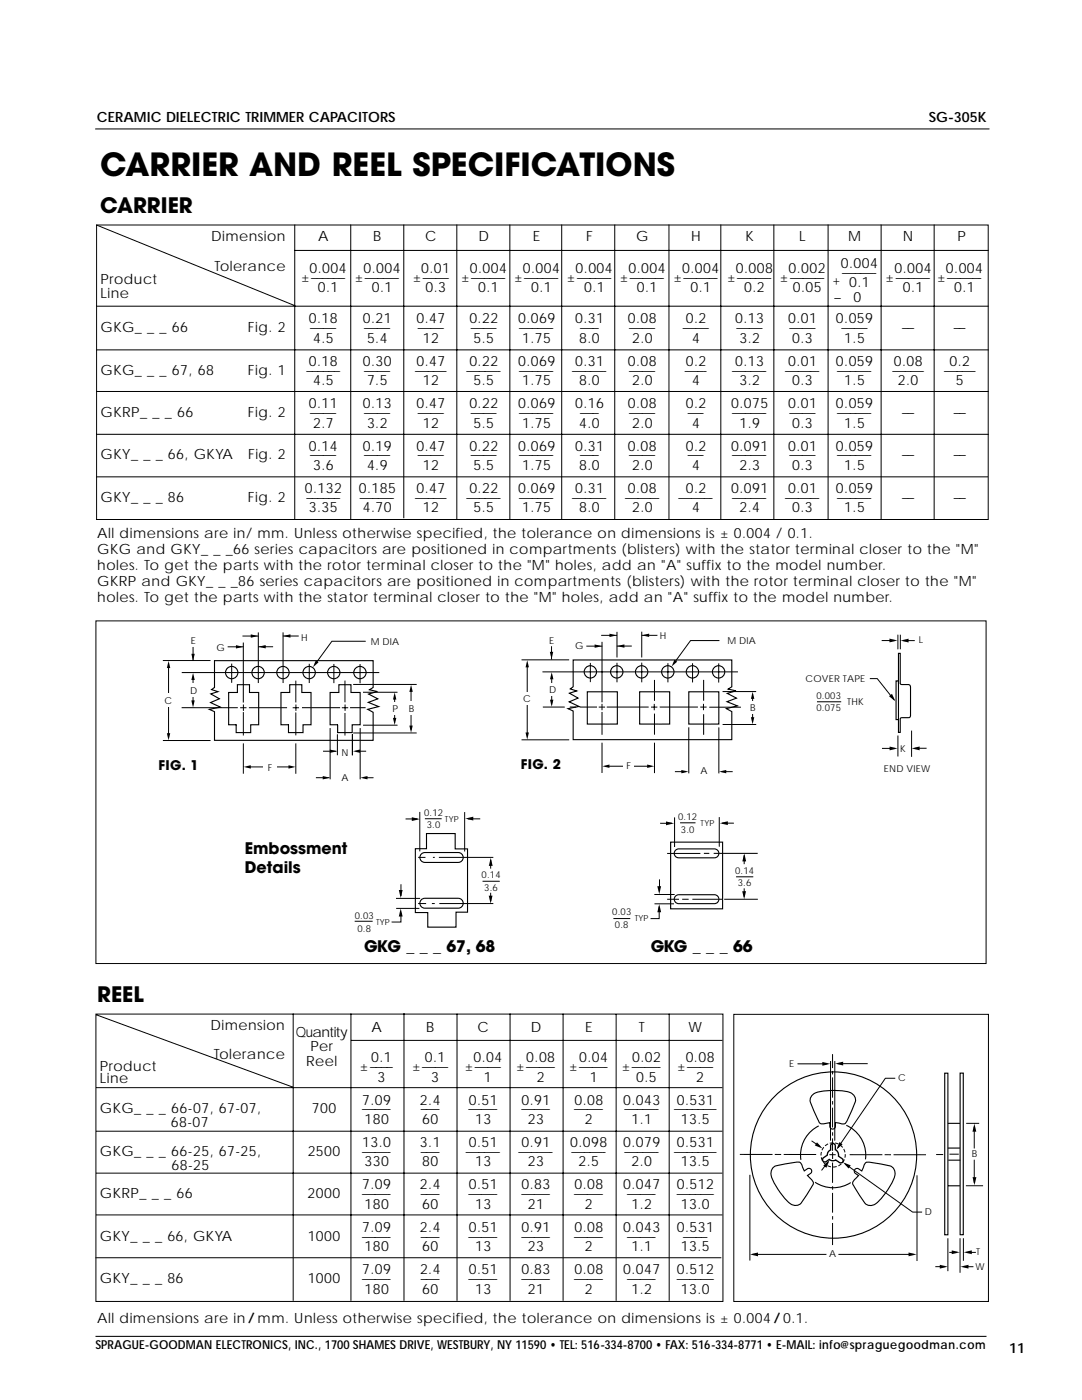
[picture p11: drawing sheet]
<svg xmlns="http://www.w3.org/2000/svg" width="216mm" height="279mm" viewBox="0 0 216 279" stroke-linecap="round" stroke-linejoin="round" font-family="sans-serif">
<g fill="none" stroke="#000" stroke-width=".2">
<path d="M19 25.7h178.4M19.2 44.9l39.7 16.1M19.3 44.9h177.9v58.8h-177.9zM58.7 50h138.6M58.8 44.8v58.8M70 44.8v58.8M80.6 44.8v58.6M91.2 44.8v58.8M101.7 44.8v58.8M112.1 44.8v58.8M122.7 44.8v58.8M133.5 44.8v58.8"/>
<path d="M143.8 44.8v58.8M154.4 44.8v58.8M165.2 44.8v58.8M175.8 44.8v58.8M186.4 44.8v58.8M19.2 61.1h178.1M19.2 78.1h178.1M19.2 69.8h178.1M19.2 86.7h178.1M19.1 123.9h177.7v68.4h-177.7zM32.5 131.8h9.5M33.6 132.8v14.1"/>
<path d="M36.3 134.2h39.4M38.5 135.1v5.4M38.5 129.1v2.7M46.2 132.4v3.9M51.5 126.2v10.1M56.5 126.2v10.1M59 135.8v4.4M61.7 132.5v3.8M66.6 132.5v3.8M68.8 135.8v4.4M70.5 136.6h12.6M71.8 132.5v3.9"/>
<path d="M72.4 138.2h6.9M73 128h-6.8l-3.2 4.4M78.7 139.1v4.8M82 137.5v8.1M32.5 147.8h9.5M48.6 142.1v4.7M48.6 148.4v6M49.7 153.1h8.5M59 142.2v4.6M59 148.4v6M60.3 141.2h7.6M65.9 145.3v10.2"/>
<path d="M67.3 146.5v4.2M68.8 142.3v4.5M69.8 141.2h3.1M70.3 146.5v4.2v-4.2M70.5 146.3h12.6M71.9 145.3v10.2M72.4 144.7h6.9M19.1 202.4h125.2v57.3h-125.2zM19.2 217.1h124.9M19.2 202.5l39.2 14.5M58.5 202.3v57.3M70 207.6h74.1"/>
<path d="M70 202.3v57.3M80.6 202.2v57.4M91.2 202.3v57.3M101.8 202.3v57.3M112.4 202.3v57.3M122.9 202.4v57.2M133.5 202.3v57.3M146.4 202.4h50.8v57.3h-50.8zM159.1 212.3h5.9M165.7 211.8v15.8M166.1 210.4v2.8M166.1 213.7v.7"/>
<path d="M166.1 215v4.1M166.1 219.7v.7M166.6 211.8v15.8M167.3 212.3h5.8M178.6 215.2h-1.9l-9.5 13.8M19.2 225.8h124.9M19.2 234.1h124.9M147.6 230.4h6.5M149.6 234.5v17.1M154.6 230.4h1.3M156.4 230.4h6.5M165.5 230.4h1.3"/>
<path d="M166.1 221.1v3.9M166.1 227.2v2.5M166.1 238.1v3.9M166.1 232v4.1M166.1 226v.6M166.1 230v1.3M166.1 236.7v.7M168.6 232.3l13.5 9.6h1.9M169.5 230.4h6.6M176.5 230.4l1.3 .1M178.3 230.5h6.5M183 234.5v17.2"/>
<path d="M186.8 230.4h1.4M189.5 230.3h1.8M192.7 236.6h3.5M192.8 224.2h2.6M194.4 224.9v4.3M194.4 231.5v4.6M19.2 242.5h124.9M150.2 250.3h14.7M166.1 244.1v4.4M166.1 242.7v.7M167.3 250.3h14.9M186.6 252.8h1.1"/>
<path d="M189.1 247.1v6.6M189.4 249.9h1.1M191.6 247.1v6.9M192.2 247.1v4.5M192.7 252.8h1.5M193.1 249.9h1.6M19 266.7h177.8"/>
</g>
<g fill="none" stroke="#000" stroke-width=".22">
<path d="M42.8 131.9h31.7v5.3l-.8 .5 1.6 .3-1.8 .5 1.9 1-1.9 .7 2.1 .8-2.2 .6 1.1 .6v5.5h-31.7v-5.7l-1-.4 2.2-.5-2-.9 1.8-.7-1.7-1 1.4-.5-1.3-.4 .6-.4zM45.6 138.2h1.8v-1.6h2.4v1.6h1.8v6.4h-1.6v1.6h-2.9l.1-1.6h-1.6zM56.1 138.2h1.7v-1.6h2.4v1.6h1.9v6.4h-1.6v1.6h-2.9v-1.6h-1.5zM65.9 138.2h1.7v-1.6h2.4v1.6h1.9v6.4h-1.6v1.6h-2.9v-1.6h-1.5zM162.3 218.4a10.2 10.2 0 0 1 4.5-.8l.7 .1a4.2 4.2 0 0 1 2.9 .9 1.42 1.42 0 0 1 .1 1.6l-1.5 3.4a.79 .79 0 0 1-.9 .7l-1.4-.3v.8a.56 .56 0 0 1-.6 .5 .56 .56 0 0 1-.5-.5v-.8l-1.3 .3a1.29 1.29 0 0 1-1.3-1.2l-.9-2.2a2.03 2.03 0 0 1-.1-2.2zM188.5 214.2h.6v32.2h-.6zM191.6 214.2h.6v32.2h-.6zM154.4 232.9l.8-.3 3.7-.6a.79 .79 0 0 1 1 .3l.6 1.4 .6-.4a.56 .56 0 0 1 .8 .1 .56 .56 0 0 1-.2 .8l-.6 .4 .9 .9a1.29 1.29 0 0 1-.3 1.8l-1.2 1.9a2.04 2.04 0 0 1-1.8 1.4 5.3 5.3 0 0 1-3.1-2.8 9.3 9.3 0 0 1-1.8-3.8l.3-.8zM162.6 235.9a6.5 6.5 0 0 0 7.2 .1M163.4 224.7a6.5 6.5 0 0 0-3.6 6.8M168.9 224.6a6.5 6.5 0 0 1 3.8 6.8M170.6 233.4l.5-.2 .9 .5 .2-.6a1.22 1.22 0 0 1 1.1-1.2l3.3 .6a2.03 2.03 0 0 1 1.9 1.1 4.7 4.7 0 0 1-1.2 3.6 11.2 11.2 0 0 1-3.1 3.3 1.5 1.5 0 0 1-1.9-.7l-1.9-3.1a.73 .73 0 0 1 0-1.1l.9-1-.8-.6z"/>
<path d="M189.1 224.2h2.4M189.1 229.1h2.4M189.2 236.7h2.3M189.2 231.5h2.4"/>
<circle cx="46.2" cy="134.2" r="1.23"/>
<circle cx="51.5" cy="134.2" r="1.23"/>
<circle cx="56.5" cy="134.2" r="1.23"/>
<circle cx="61.7" cy="134.2" r="1.23"/>
<circle cx="66.6" cy="134.2" r="1.23"/>
<circle cx="71.8" cy="134.2" r="1.23"/>
<circle cx="166.3" cy="230.5" r="16.6"/>
</g>
<circle cx="166.2" cy="230.5" r="2.42" fill="none" stroke="#000" stroke-width=".2" stroke-dasharray=".7 .4 .7 .4" stroke-linecap="butt"/>
<path d="M165.8 228.4a.47 .47 0 0 1 .5-.2 .47 .47 0 0 1 .4 .5v.8a1.4 1.4 0 0 1 .7 1.3l.6 .4a.47 .47 0 0 1 .2 .7 .47 .47 0 0 1-.7 .1l-.7-.5-.6 .2-.7-.3-.7 .4a.47 .47 0 0 1-.6-.1 .47 .47 0 0 1 .1-.7l.8-.5a1.01 1.01 0 0 1 .6-1z" fill="none" stroke="#000" stroke-width=".26"/>
<path d="M161.9 227.7l1.7 1.1zM165.2 231.9l-1.3 1.7z" fill="#000" stroke="#000" stroke-width=".2"/>
<g fill="#000">
<path d="M33.6 131.9l.4 1.4h-.7zM38.5 134.2l.4 1.5h-.7zM63 131.8l.6 .4-1.2 1zM78.7 138.1l.4 1.5h-.7zM82 136.6l.4 1.5h-.7zM33.3 146.3h.7l-.4 1.5zM38.2 139.8h.7l-.4 1.5zM48.6 153.1l1.4-.4v.7zM57.6 152.7l1.4 .4-1.4 .3zM78.4 143.3h.7l-.4 1.4zM81.7 144.8h.7l-.4 1.5zM164.1 211.9l1.6 .4-1.6 .4z"/>
<path d="M166.6 212.3l1.6-.4v.7zM163 228l1.2 1.2-1.6-.6zM164.3 232.6l1.2-1.1-.6 1.6zM167.5 227.9l.6 .5-1.2 1.1zM168.2 231.9l1.6 .7-.5 .6zM194.4 224.2l.4 1.7h-.8zM194.1 234.9h.7l-.4 1.7zM149.6 250.3l1.7-.3v.7zM181.3 250l1.6 .3-1.6 .4zM187.5 252.4l1.7 .4-1.7 .4zM189.9 249.5l1.7 .4-1.7 .4zM191.6 252.8l1.6-.4v.8z"/>
<path d="M192.3 249.9l1.6-.4v.8z"/>
</g>
<path d="M32.2 138.3h2.7v2.7h-2.7z" fill="#fff"/>
<path d="M38.2 130.5h.7l-.4 1.4z" fill="#000"/>
<g fill="#fff">
<path d="M37.2 136.4h2.6v2.6h-2.6z"/>
<path d="M77 140.1h2.7v2.6h-2.7z"/>
<path d="M80.6 140h2.7v2.7h-2.7z"/>
</g>
<path d="M64.5 149.9h2.6M71.4 149.9h1.7" fill="none" stroke="#000" stroke-width=".2"/>
<path d="M65.8 149.6l1.5 .3-1.5 .4zM70.4 149.9l1.5-.3v.7z" fill="#000"/>
<path d="M52.5 152.1h2.6v2.5h-2.6z" fill="#fff"/>
<g fill="none" stroke="#000" stroke-width=".2">
<path d="M45.4 129.1h3.2M48.4 126.9h3.2M48.6 128.2v12M51.5 129.1h3M56.4 126.9h3.2M104.1 131.7h9.5M105.2 132.7v14M108.2 134.1h39M110.1 129v2.6M110.1 135v5.3M117 129h3.2M117.8 132.3v3.8"/>
<path d="M120.1 128.1v12.1M123.1 126.1v5.1M123.1 132.3v3.9M128 126.8h3.2M128.1 126.1v5.1M128.1 132.2v4M130.6 135.7v4.2M133.3 132.3v3.9M138.2 132.4v3.8M140.4 135.7v4.1M143.4 132.4v3.8M143.6 127.8h-5.8l-3.2 4.5"/>
<path d="M144.2 138h6.7M36.2 141.2h11.3M47.9 141.2h1.3M48.6 140.6v1.3M49.7 141.2h7.6M58.4 141.2h1.3M59 140.6v1.3M63 155.2h2.7M68.2 141.2h1.3M68.9 140.6v1.3M72.9 155.2h1.6M104.1 147.6h9.5"/>
<path d="M108.3 141.1h4.4M113.7 141.1h1.3M115.6 141.1h3.5M119.5 141.1h1.2M120.1 142.1v4.5M120.1 148.2v6.1M121.1 141.1h8.3M121.3 152.9h8.5M130.6 142.4v4.2M130.6 148.2v6.1M137.4 145.2v9.1M140.4 142.5v4.1"/>
<path d="M141.5 141.1h6.3M143.4 145.2v9.1M144.2 144.6h6.7M144.4 154h1.8M130.6 178.5h4M131.6 175.6v2M131.8 164.3h2.2M133.1 170.3h6.7M133.1 179.5h2.4M134.6 163.1v5.9M135.7 164.2h3.1M136.1 179.5h1.3"/>
<path d="M138.1 179.5h6.1M140.5 170.3h1M142.4 170.3h8.8M143.5 163.1v5.9M144.2 164.3h2.1M144.5 179.5h6.7M148.5 177.4v1.4M148.5 170.8v1.6M122.4 183.3h3.4M130.6 180.4h3.9M131.5 181v2.3h-1.6"/>
</g>
<g fill="#000">
<path d="M47.1 128.7l1.5 .4-1.5 .3zM50 126.6l1.5 .3-1.5 .4zM51.5 129.1l1.5-.4v.7zM56.5 126.9l1.5-.3v.7zM105.2 131.7l.3 1.5h-.6zM110.1 134.1l.3 1.5h-.7zM109.7 130.1h.7l-.3 1.5zM118.7 128.6l1.4 .4-1.4 .3zM128.1 126.8l1.4-.3v.6zM134.6 131.7l.5 .4-1.1 .9zM150.2 138l.3 1.5h-.7zM64.4 154.9l1.5 .3-1.5 .4z"/>
<path d="M71.9 155.2l1.4-.3v.6zM104.9 146.2h.6l-.3 1.5zM109.7 139.6h.7l-.3 1.5zM120.1 152.9l1.5-.3v.7zM129.1 152.6l1.5 .3-1.5 .4zM143.4 154l1.5-.3v.6zM149.8 143.1h.7l-.3 1.5zM131.2 176.9h.7l-.4 1.6zM132.9 163.9l1.6 .4-1.6 .4zM143.6 164.3l1.6-.4v.8zM148.5 170.3l.4 1.6h-.8zM148.1 177.9h.8l-.4 1.6z"/>
<path d="M131.5 180.4l.4 1.7h-.7z"/>
</g>
<g fill="none" stroke="#000" stroke-width=".22">
<path d="M114.4 131.7h31.6v5.4l-.7 .4 1.6 .4-1.8 .5 1.9 .9-1.9 .7 2 .9-2.2 .5 1.1 .6v5.6h-31.6v-5.7l-1.1-.5 2.2-.4-1.9-.9 1.7-.8-1.7-1 1.5-.4-1.3-.4 .6-.4zM117.2 138.1h6v6.4h-6zM127.6 138.1h6v6.4h-6zM137.4 138.1h6v6.4h-6zM133.8 168.1h10.4v13.3h-10.4zM134.8 169.7l.6-.3h7.2a.89 .89 0 0 1 .8 .9 .89 .89 0 0 1-.8 .9h-7.2a.89 .89 0 0 1-.8-.6 .89 .89 0 0 1 .2-.9zM134.8 178.8l.6-.2h7.2a.89 .89 0 0 1 .8 .9 .89 .89 0 0 1-.8 .8h-7.2a.89 .89 0 0 1-.8-.5 .89 .89 0 0 1 .2-1z"/>
<circle cx="117.8" cy="134.1" r="1.23"/>
<circle cx="123.1" cy="134.1" r="1.23"/>
<circle cx="128" cy="134.1" r="1.23"/>
<circle cx="133.3" cy="134.1" r="1.23"/>
<circle cx="138.2" cy="134.1" r="1.23"/>
<circle cx="143.4" cy="134.1" r="1.23"/>
</g>
<path d="M150.2 139v4.7zM146.9 175h3.4z" fill="#000" stroke="#000" stroke-width=".2"/>
<g fill="#fff">
<path d="M104.9 138.1h.7v2.6h-.7z"/>
<path d="M109.8 136.3h.7v2.6h-.7z"/>
<path d="M149.9 140h.6v2.6h-.6z"/>
</g>
<path d="M134.7 154h1.8" fill="none" stroke="#000" stroke-width=".2"/>
<path d="M135.9 153.7l1.5 .3-1.5 .3z" fill="#000"/>
<path d="M124.5 152.6h2v1h-2z" fill="#fff"/>
<g fill="none" stroke="#000" stroke-width=".2">
<path d="M19.2 95.2h177.9M120 126.8h3.1M123.1 128.9h3M173.6 135.4h1.4l3.4 4.3M175.9 127.8h2M179.2 126.7v2.9M179.7 126.7v2.9M120.1 140.5v1.2M129.9 141.1h1.3M130.6 140.5v1.2M131.6 141.1h7.7M139.7 141.1h1.3"/>
<path d="M140.4 140.5v1.2M163 140.1h4.9M176 149.4h2M179.2 146.8v4.2M181.9 145.8v5.2M182.7 149.3h2.2M79 179.3h4.8M80 176.6v2.1M81 163.4h2.2M83.4 171.1h1.5M83.8 162v7.9M84.8 163.4h3.3"/>
<path d="M86.4 171.1h.4M87.6 171.1h10.8M92.7 162.1v7.8M93.5 163.4h2.2M97.9 178.3v1.4M97.9 171.7v1.6M70.8 183.9h3.6M79 181.3h4.7M80 182.6v1.4h-1.8M83.4 180.3h1.6M86.2 180.3h.6M87.7 180.3h10.7"/>
<path d="M19 251h124.9"/>
</g>
<g fill="#000">
<path d="M121.6 126.5l1.5 .3-1.5 .3zM123.1 128.9l1.5-.3v.7zM177.4 138.9l.6-.4 .7 1.5zM177.5 127.4l1.6 .4-1.6 .4zM179.6 127.8l1.7-.3v.7zM177.5 149l1.7 .4-1.7 .3zM181.8 149.4l1.7-.4v.7zM79.6 177.6h.7l-.3 1.7zM82.2 163.1l1.6 .4-1.6 .4zM92.8 163.4l1.6-.4v.7zM97.9 171.2l.4 1.6h-.8zM97.5 178.8h.8l-.4 1.6z"/>
<path d="M80 181.3l.3 1.6h-.7z"/>
</g>
<path d="M180.3 127.8h2.2zM96.3 175.9h3.4z" fill="#000" stroke="#000" stroke-width=".2"/>
<path d="M178.8 135.9h.5v7.7h-.5zM179.3 136.4v-6h.3v6l.4 .2 1.5 .1 .2 .5v5.7l-.1 .2-.3 .1h-1.3l-.4 .2v2.8h-.3v-2.8M84.1 170.4l.7-.3h6.6a.99 .99 0 0 1 1 1 .99 .99 0 0 1-1 1h-6.6a.99 .99 0 0 1-.9-.6 .99 .99 0 0 1 .2-1.1zM84.1 179.6l.7-.3h6.6a.99 .99 0 0 1 1 1 .99 .99 0 0 1-1 .9h-6.6a.99 .99 0 0 1-.9-.6 .99 .99 0 0 1 .2-1zM85.1 166.4h5.7v3h2.5v12.6h-2.3v3h-5.6v-2.9h-2.5v-12.7h2.2z" fill="none" stroke="#000" stroke-width=".22"/>
<text font-size="6.3" x="20" y="35">CARRIER AND REEL SPECIFICATIONS</text>
<g font-size="4.2">
<text x="20" y="42.5">CARRIER</text>
<text x="19.4" y="200">REEL</text>
</g>
<g font-size="3.2">
<text x="48.9" y="170.4">Embossment</text>
<text x="48.9" y="174.2">Details</text>
<text x="72.7" y="189.9">GKG _ _ _ 67, 68</text>
<text x="129.9" y="189.9">GKG _ _ _ 66</text>
</g>
<g font-size="2.8">
<text x="19.3" y="24.4">CERAMIC DIELECTRIC TRIMMER CAPACITORS</text>
<text x="185.3" y="24.4">SG-305K</text>
<text x="42.1" y="48.1">Dimension</text>
<text x="63.5" y="48.1">A</text>
<text x="74.5" y="48.1">B</text>
<text x="84.8" y="48.1">C</text>
<text x="95.5" y="48.1">D</text>
<text x="106.3" y="48.1">E</text>
<text x="116.9" y="48.1">F</text>
<text x="126.9" y="48.1">G</text>
<text x="137.9" y="48.1">H</text>
<text x="148.7" y="48.1">K</text>
<text x="159.5" y="48.1">L</text>
<text x="167.8" y="53.4">0.004</text>
<text x="169.2" y="48.1">M</text>
<text x="180.2" y="48.1">N</text>
<text x="191.1" y="48.1">P</text>
<text x="20.1" y="59.4">Line</text>
<text x="20.1" y="56.6">Product</text>
<text x="42.8" y="54.1">Tolerance</text>
<text x="60.1" y="56.3">±––––––</text>
<text x="61.8" y="54.5">0.004</text>
<text x="63.4" y="58.4">0.1</text>
<text x="70.8" y="56.3">±—–—-</text>
<text x="72.5" y="54.5">0.004</text>
<text x="74.2" y="58.4">0.1</text>
<text x="82.3" y="56.3">±——</text>
<text x="84.1" y="54.5">0.01</text>
<text x="84.9" y="58.4">0.3</text>
<text x="92" y="56.3">±—–—- ±—–—- ±—–—- ±——–- ±——–- ±—–—- ±——–-</text>
<text x="93.8" y="54.5">0.004</text>
<text x="95.4" y="58.4">0.1</text>
<text x="104.3" y="54.5">0.004</text>
<text x="106" y="58.4">0.1</text>
<text x="114.9" y="54.5">0.004</text>
<text x="116.5" y="58.4">0.1</text>
<text x="125.4" y="54.5">0.004</text>
<text x="127.1" y="58.4">0.1</text>
<text x="136.1" y="54.5">0.004</text>
<text x="137.8" y="58.4">0.1</text>
<text x="146.8" y="54.5">0.008</text>
<text x="148.5" y="58.4">0.2</text>
<text x="157.4" y="54.5">0.002</text>
<text x="158.2" y="58.4">0.05</text>
<text x="166" y="57">+ 0.1</text>
<text x="168" y="55.2">—–—-</text>
<text x="176.7" y="56.3">±—–—- ±——–-</text>
<text x="178.5" y="54.5">0.004</text>
<text x="180.1" y="58.4">0.1</text>
<text x="188.8" y="54.5">0.004</text>
<text x="190.4" y="58.4">0.1</text>
<text x="61.6" y="64.5">0.18</text>
<text x="72.4" y="64.5">0.21</text>
<text x="83.1" y="64.5">0.47</text>
<text x="93.7" y="64.5">0.22</text>
<text x="103.4" y="64.5">0.069</text>
<text x="114.7" y="64.5">0.31</text>
<text x="125.3" y="64.5">0.08</text>
<text x="136.8" y="64.5">0.2</text>
<text x="146.7" y="64.5">0.13</text>
<text x="157.2" y="64.5">0.01</text>
<text x="166.4" y="60.3">–</text>
<text x="166.8" y="64.5">0.059</text>
<text x="170.3" y="60.3">0</text>
<text x="20.1" y="66.3">GKG_ _ _ 66</text>
<text x="49.5" y="66.3">Fig. 2</text>
<text x="61.8" y="66.3">——</text>
<text x="62.5" y="68.4">4.5</text>
<text x="72.6" y="66.3">——</text>
<text x="73.2" y="68.4">5.4</text>
<text x="83.3" y="66.3">——</text>
<text x="84.4" y="68.4">12</text>
<text x="93.9" y="66.3">——</text>
<text x="94.5" y="68.4">5.5</text>
<text x="103.6" y="66.3">—–—-</text>
<text x="104.2" y="68.4">1.75</text>
<text x="115.6" y="68.4">8.0</text>
<text x="115.7" y="66.3">—–</text>
<text x="125.5" y="66.3">——</text>
<text x="126.1" y="68.4">2.0</text>
<text x="136.2" y="66.3">——</text>
<text x="138.1" y="68.4">4</text>
<text x="146.9" y="66.3">——</text>
<text x="147.5" y="68.4">3.2</text>
<text x="157.5" y="66.3">——</text>
<text x="158.1" y="68.4">0.3</text>
<text x="167.8" y="66.3">——</text>
<text x="168.5" y="68.4">1.5</text>
<text x="180" y="66.3">––</text>
<text x="190.3" y="66.3">––</text>
<text x="20.1" y="74.7">GKG_ _ _ 67, 68</text>
<text x="49.5" y="74.7">Fig. 1</text>
<text x="61.1" y="74.7">––––––</text>
<text x="61.6" y="73">0.18</text>
<text x="62.5" y="76.9">4.5</text>
<text x="72.4" y="73">0.30</text>
<text x="72.6" y="74.7">——</text>
<text x="73.2" y="76.9">7.5</text>
<text x="82.8" y="74.7">—–—</text>
<text x="83.1" y="73">0.47</text>
<text x="84.4" y="76.9">12</text>
<text x="93" y="74.7">—–—-</text>
<text x="93.7" y="73">0.22</text>
<text x="94.5" y="76.9">5.5</text>
<text x="103.4" y="73">0.069</text>
<text x="103.6" y="74.7">—–—-</text>
<text x="104.2" y="76.9">1.75</text>
<text x="114.1" y="74.7">—–—-</text>
<text x="114.7" y="73">0.31</text>
<text x="115.6" y="76.9">8.0</text>
<text x="125.3" y="73">0.08</text>
<text x="125.5" y="74.7">——</text>
<text x="126.1" y="76.9">2.0</text>
<text x="136.6" y="74.7">—–-</text>
<text x="136.8" y="73">0.2</text>
<text x="138.1" y="76.9">4</text>
<text x="146.1" y="74.7">—–—-</text>
<text x="146.7" y="73">0.13</text>
<text x="147.5" y="76.9">3.2</text>
<text x="156.6" y="74.7">——–-</text>
<text x="157.2" y="73">0.01</text>
<text x="158.1" y="76.9">0.3</text>
<text x="166.8" y="73">0.059</text>
<text x="167" y="74.7">—–—-</text>
<text x="168.5" y="76.9">1.5</text>
<text x="178" y="74.7">—–—</text>
<text x="178.3" y="73">0.08</text>
<text x="179.2" y="76.9">2.0</text>
<text x="188.3" y="74.7">—–—</text>
<text x="189.5" y="73">0.2</text>
<text x="190.7" y="76.9">5</text>
<text x="20.1" y="83.2">GKRP_ _ _ 66</text>
<text x="49.5" y="83.2">Fig. 2</text>
<text x="61.6" y="81.5">0.11</text>
<text x="61.8" y="83.2">——</text>
<text x="72.4" y="81.5">0.13</text>
<text x="72.6" y="83.2">——</text>
<text x="83.1" y="81.5">0.47</text>
<text x="83.3" y="83.2">——</text>
<text x="93.7" y="81.5">0.22</text>
<text x="93.9" y="83.2">——</text>
<text x="103.4" y="81.5">0.069</text>
<text x="103.6" y="83.2">—–—-</text>
<text x="114.8" y="81.5">0.16</text>
<text x="115.7" y="83.2">—–</text>
<text x="125.3" y="81.5">0.08</text>
<text x="125.5" y="83.2">——</text>
<text x="136.8" y="81.5">0.2</text>
<text x="137.2" y="83.2">—-</text>
<text x="145.9" y="81.5">0.075</text>
<text x="146.1" y="83.2">—–—-</text>
<text x="157.2" y="81.5">0.01</text>
<text x="157.5" y="83.2">——</text>
<text x="166.8" y="81.5">0.059</text>
<text x="167" y="83.2">—–—-</text>
<text x="180" y="83.2">––</text>
<text x="190.3" y="83.2">––</text>
<text x="61.6" y="89.9">0.14</text>
<text x="62.5" y="85.3">2.7</text>
<text x="72.4" y="89.9">0.19</text>
<text x="73.2" y="85.3">3.2</text>
<text x="83.1" y="89.9">0.47</text>
<text x="84.4" y="85.3">12</text>
<text x="93.7" y="89.9">0.22</text>
<text x="94.5" y="85.3">5.5</text>
<text x="103.4" y="89.9">0.069</text>
<text x="104.2" y="85.3">1.75</text>
<text x="114.8" y="89.9">0.31</text>
<text x="115.6" y="85.3">4.0</text>
<text x="125.3" y="89.9">0.08</text>
<text x="126.1" y="85.3">2.0</text>
<text x="136.8" y="89.9">0.2</text>
<text x="138.1" y="85.3">4</text>
<text x="145.9" y="89.9">0.091</text>
<text x="147.5" y="85.3">1.9</text>
<text x="157.2" y="89.9">0.01</text>
<text x="158.1" y="85.3">0.3</text>
<text x="166.8" y="89.9">0.059</text>
<text x="168.5" y="85.3">1.5</text>
<text x="20.1" y="91.7">GKY_ _ _ 66, GKYA</text>
<text x="49.5" y="91.7">Fig. 2</text>
<text x="61.8" y="91.7">——</text>
<text x="62.5" y="93.8">3.6</text>
<text x="72.6" y="91.7">——</text>
<text x="73.2" y="93.8">4.9</text>
<text x="83.3" y="91.7">——</text>
<text x="84.4" y="93.8">12</text>
<text x="93.9" y="91.7">——</text>
<text x="94.5" y="93.8">5.5</text>
<text x="103.6" y="91.7">—–—-</text>
<text x="104.2" y="93.8">1.75</text>
<text x="115.6" y="93.8">8.0</text>
<text x="115.7" y="91.7">—–</text>
<text x="125.5" y="91.7">——</text>
<text x="126.1" y="93.8">2.0</text>
<text x="137.2" y="91.7">—-</text>
<text x="138.1" y="93.8">4</text>
<text x="146.1" y="91.7">—–—-</text>
<text x="147.5" y="93.8">2.3</text>
<text x="157.5" y="91.7">——</text>
<text x="158.1" y="93.8">0.3</text>
<text x="167" y="91.7">—–—-</text>
<text x="168.5" y="93.8">1.5</text>
<text x="180" y="91.7">––</text>
<text x="190.3" y="91.7">––</text>
<text x="20.1" y="100.1">GKY_ _ _ 86</text>
<text x="49.5" y="100.1">Fig. 2</text>
<text x="60.8" y="98.4">0.132</text>
<text x="61.1" y="100.1">––––––</text>
<text x="71.6" y="98.4">0.185</text>
<text x="71.8" y="100.1">—–—-</text>
<text x="82.8" y="100.1">—–—</text>
<text x="83.1" y="98.4">0.47</text>
<text x="93" y="100.1">—–—-</text>
<text x="93.7" y="98.4">0.22</text>
<text x="103.4" y="98.4">0.069</text>
<text x="103.6" y="100.1">—–—-</text>
<text x="114.1" y="100.1">—–—-</text>
<text x="114.7" y="98.4">0.31</text>
<text x="124.6" y="100.1">——–-</text>
<text x="125.3" y="98.4">0.08</text>
<text x="135.3" y="100.1">——–-</text>
<text x="136.8" y="98.4">0.2</text>
<text x="145.9" y="98.4">0.091</text>
<text x="146.1" y="100.1">—–—-</text>
<text x="156.6" y="100.1">——–-</text>
<text x="157.2" y="98.4">0.01</text>
<text x="166.8" y="98.4">0.059</text>
<text x="167" y="100.1">—–—-</text>
<text x="180" y="100.1">––</text>
<text x="190.3" y="100.1">––</text>
<text x="19.4" y="107.4">All dimensions are in/ mm. Unless otherwise specified, the tolerance on dimensions is ± 0.004 / 0.1.</text>
<text x="61.6" y="102.3">3.35</text>
<text x="72.4" y="102.3">4.70</text>
<text x="84.4" y="102.3">12</text>
<text x="94.5" y="102.3">5.5</text>
<text x="104.2" y="102.3">1.75</text>
<text x="115.6" y="102.3">8.0</text>
<text x="126.1" y="102.3">2.0</text>
<text x="138.1" y="102.3">4</text>
<text x="147.5" y="102.3">2.4</text>
<text x="158.1" y="102.3">0.3</text>
<text x="168.5" y="102.3">1.5</text>
<text x="19.4" y="110.6">GKG and GKY_ _ _66 series capacitors are positioned in compartments (blisters) with the stator terminal closer to the &quot;M&quot;</text>
<text x="19.4" y="113.8">holes. To get the parts with the rotor terminal closer to the &quot;M&quot; holes, add an &quot;A&quot; suffix to the model number.</text>
<text x="19.4" y="117">GKRP and GKY_ _ _86 series capacitors are positioned in compartments (blisters) with the rotor terminal closer to the &quot;M&quot;</text>
<text x="19.4" y="120.1">holes. To get the parts with the stator terminal closer to the &quot;M&quot; holes, add an &quot;A&quot; suffix to the model number.</text>
<text x="42" y="205.6">Dimension</text>
<text x="59" y="207">Quantity</text>
<text x="61.9" y="209.8">Per</text>
<text x="74.1" y="206">A</text>
<text x="85" y="206">B</text>
<text x="95.3" y="206">C</text>
<text x="105.9" y="206">D</text>
<text x="116.7" y="206">E</text>
<text x="127.4" y="206">T</text>
<text x="137.4" y="206">W</text>
<text x="19.9" y="213.7">Product</text>
<text x="42.6" y="211.3">Tolerance</text>
<text x="61.1" y="212.7">Reel</text>
<text x="71.8" y="213.7">±––––</text>
<text x="74.1" y="212">0.1</text>
<text x="75.3" y="215.8">3</text>
<text x="82.2" y="213.7">±——</text>
<text x="84.8" y="212">0.1</text>
<text x="86" y="215.8">3</text>
<text x="92.8" y="213.7">±——</text>
<text x="94.5" y="212">0.04</text>
<text x="96.6" y="215.8">1</text>
<text x="103" y="213.7">±——-</text>
<text x="105" y="212">0.08</text>
<text x="107.1" y="215.8">2</text>
<text x="113.5" y="213.7">±——-</text>
<text x="115.6" y="212">0.04</text>
<text x="117.7" y="215.8">1</text>
<text x="124.1" y="213.7">±——-</text>
<text x="126.1" y="212">0.02</text>
<text x="126.9" y="215.8">0.5</text>
<text x="135.1" y="213.7">±——</text>
<text x="136.8" y="212">0.08</text>
<text x="138.9" y="215.8">2</text>
<text x="19.9" y="216.2">Line</text>
<text x="72.3" y="220.4">7.09</text>
<text x="83.8" y="220.4">2.4</text>
<text x="93.5" y="220.4">0.51</text>
<text x="104.1" y="220.4">0.91</text>
<text x="114.6" y="220.4">0.08</text>
<text x="124.3" y="220.4">0.043</text>
<text x="135" y="220.4">0.531</text>
<text x="19.9" y="222.2">GKG_ _ _ 66-07, 67-07,</text>
<text x="34.1" y="225">68-07</text>
<text x="62.2" y="222.2">700</text>
<text x="72.2" y="222.2">——-</text>
<text x="72.7" y="224.3">180</text>
<text x="83.9" y="222.2">–—</text>
<text x="84.2" y="224.3">60</text>
<text x="93.4" y="222.2">——-</text>
<text x="94.8" y="224.3">13</text>
<text x="104" y="222.2">——-</text>
<text x="105.3" y="224.3">23</text>
<text x="114.5" y="222.2">——-</text>
<text x="116.7" y="224.3">2</text>
<text x="124.5" y="222.2">—–—-</text>
<text x="126" y="224.3">1.1</text>
<text x="134.4" y="222.2">—–––—</text>
<text x="135.9" y="224.3">13.5</text>
<text x="19.9" y="230.7">GKG_ _ _ 66-25, 67-25,</text>
<text x="34.2" y="233.5">68-25</text>
<text x="61.4" y="230.7">2500</text>
<text x="72.2" y="230.7">——-</text>
<text x="72.3" y="228.9">13.0</text>
<text x="72.7" y="232.8">330</text>
<text x="83.8" y="228.9">3.1</text>
<text x="83.9" y="230.7">–—</text>
<text x="84.2" y="232.8">80</text>
<text x="92.9" y="230.7">—–—-</text>
<text x="93.5" y="228.9">0.51</text>
<text x="94.8" y="232.8">13</text>
<text x="103.4" y="230.7">—–—-</text>
<text x="104.1" y="228.9">0.91</text>
<text x="105.3" y="232.8">23</text>
<text x="113.8" y="228.9">0.098</text>
<text x="114" y="230.7">—–—-</text>
<text x="115.4" y="232.8">2.5</text>
<text x="124.3" y="228.9">0.079</text>
<text x="124.5" y="230.7">—–—-</text>
<text x="126" y="232.8">2.0</text>
<text x="134.4" y="230.7">—–––—</text>
<text x="135" y="228.9">0.531</text>
<text x="135.9" y="232.8">13.5</text>
<text x="19.9" y="239.1">GKRP_ _ _ 66</text>
<text x="61.4" y="239.1">2000</text>
<text x="72.2" y="239.1">——-</text>
<text x="72.3" y="237.4">7.09</text>
<text x="83.8" y="237.4">2.4</text>
<text x="83.9" y="239.1">–—</text>
<text x="93.4" y="239.1">——-</text>
<text x="93.5" y="237.4">0.51</text>
<text x="104" y="239.1">——-</text>
<text x="104.1" y="237.4">0.83</text>
<text x="114.5" y="239.1">——-</text>
<text x="114.6" y="237.4">0.08</text>
<text x="124.3" y="237.4">0.047</text>
<text x="125.1" y="239.1">——-</text>
<text x="135" y="239.1">—––—</text>
<text x="135" y="237.4">0.512</text>
<text x="72.3" y="245.8">7.09</text>
<text x="72.7" y="241.2">180</text>
<text x="83.8" y="245.8">2.4</text>
<text x="84.2" y="241.2">60</text>
<text x="93.5" y="245.8">0.51</text>
<text x="94.8" y="241.2">13</text>
<text x="104.1" y="245.8">0.91</text>
<text x="105.3" y="241.2">21</text>
<text x="114.6" y="245.8">0.08</text>
<text x="116.7" y="241.2">2</text>
<text x="124.3" y="245.8">0.043</text>
<text x="126" y="241.2">1.2</text>
<text x="135" y="245.8">0.531</text>
<text x="135.9" y="241.2">13.0</text>
<text x="19.9" y="247.6">GKY_ _ _ 66, GKYA</text>
<text x="61.4" y="247.6">1000</text>
<text x="72.2" y="247.6">——-</text>
<text x="72.7" y="249.7">180</text>
<text x="83.9" y="247.6">–—</text>
<text x="84.2" y="249.7">60</text>
<text x="93.4" y="247.6">——-</text>
<text x="94.8" y="249.7">13</text>
<text x="104" y="247.6">——-</text>
<text x="105.3" y="249.7">23</text>
<text x="114.5" y="247.6">——-</text>
<text x="116.7" y="249.7">2</text>
<text x="125.1" y="247.6">——-</text>
<text x="126" y="249.7">1.1</text>
<text x="135.9" y="249.7">13.5</text>
<text x="136.2" y="247.6">—––</text>
<text x="19.9" y="256.1">GKY_ _ _ 86</text>
<text x="61.4" y="256.1">1000</text>
<text x="72.2" y="256.1">——-</text>
<text x="72.3" y="254.3">7.09</text>
<text x="83.8" y="254.3">2.4</text>
<text x="83.9" y="256.1">–—</text>
<text x="93.4" y="256.1">——-</text>
<text x="93.5" y="254.3">0.51</text>
<text x="104" y="256.1">——-</text>
<text x="104.1" y="254.3">0.83</text>
<text x="114.5" y="256.1">——-</text>
<text x="114.6" y="254.3">0.08</text>
<text x="124.3" y="254.3">0.047</text>
<text x="125.1" y="256.1">——-</text>
<text x="135" y="256.1">—––—</text>
<text x="135" y="254.3">0.512</text>
<text x="19.4" y="263.9">All dimensions are in / mm. Unless otherwise specified, the tolerance on dimensions is ± 0.004 / 0.1.</text>
<text x="72.7" y="258.2">180</text>
<text x="84.2" y="258.2">60</text>
<text x="94.8" y="258.2">13</text>
<text x="105.3" y="258.2">21</text>
<text x="116.7" y="258.2">2</text>
<text x="126" y="258.2">1.2</text>
<text x="135.9" y="258.2">13.0</text>
<text x="201.4" y="270.1">11</text>
</g>
<g font-size="2.6">
<text x="31.6" y="153.6">FIG. 1</text>
<text x="103.9" y="153.5">FIG. 2</text>
</g>
<text font-size="2.5" x="19" y="269.3">SPRAGUE-GOODMAN ELECTRONICS, INC., 1700 SHAMES DRIVE, WESTBURY, NY 11590 • TEL: 516-334-8700 • FAX: 516-334-8771 • E-MAIL: info@spraguegoodman.com</text>
<g font-size="1.9">
<text x="38.1" y="128.5">E</text>
<text x="43.2" y="129.9">G</text>
<text x="60.1" y="127.9">H</text>
<text x="74" y="128.7">M DIA</text>
<text x="109.6" y="128.4">E</text>
<text x="114.8" y="129.6">G</text>
<text x="131.6" y="127.5">H</text>
<text x="145.1" y="128.5">M DIA</text>
<text x="183.3" y="128.4">L</text>
<text x="160.7" y="136.1">COVER TAPE</text>
<text x="32.9" y="140.4">C</text>
<text x="37.9" y="138.4">D</text>
<text x="78.3" y="142.1">P</text>
<text x="81.6" y="142">B</text>
<text x="104.4" y="140.1">C</text>
<text x="109.6" y="138.3">D</text>
<text x="149.7" y="142">B</text>
<text x="162.9" y="139.4">0.003</text>
<text x="162.9" y="141.9">0.075</text>
<text x="169.1" y="140.8">THK</text>
<text x="53.4" y="153.8">F</text>
<text x="68.1" y="155.9">A</text>
<text x="68.2" y="151">N</text>
<text x="125" y="153.6">F</text>
<text x="139.8" y="154.6">A</text>
<text x="176.4" y="154.2">END VIEW</text>
<text x="179.6" y="150.2">K</text>
<text x="84.6" y="162.8">0.12</text>
<text x="85.2" y="165.3">3.0</text>
<text x="135.3" y="163.6">0.12</text>
<text x="135.9" y="166.1">3.0</text>
<text x="96.1" y="175.3">0.14</text>
<text x="96.6" y="177.8">3.6</text>
<text x="146.7" y="174.4">0.14</text>
<text x="147.2" y="176.9">3.6</text>
<text x="70.8" y="183.4">0.03</text>
<text x="71.3" y="185.9">0.8</text>
<text x="122.2" y="182.7">0.03</text>
<text x="122.7" y="185.2">0.8</text>
<text x="157.5" y="213">E</text>
<text x="179.2" y="215.7">C</text>
<text x="193.9" y="230.9">B</text>
<text x="184.5" y="242.4">D</text>
<text x="165.4" y="250.8">A</text>
<text x="194.8" y="250.5">T</text>
<text x="194.6" y="253.4">W</text>
</g>
<g font-size="1.7">
<text x="88.8" y="164">TYP</text>
<text x="139.8" y="164.9">TYP</text>
<text x="75.1" y="184.7">TYP</text>
<text x="126.7" y="183.8">TYP</text>
</g>
</svg>
